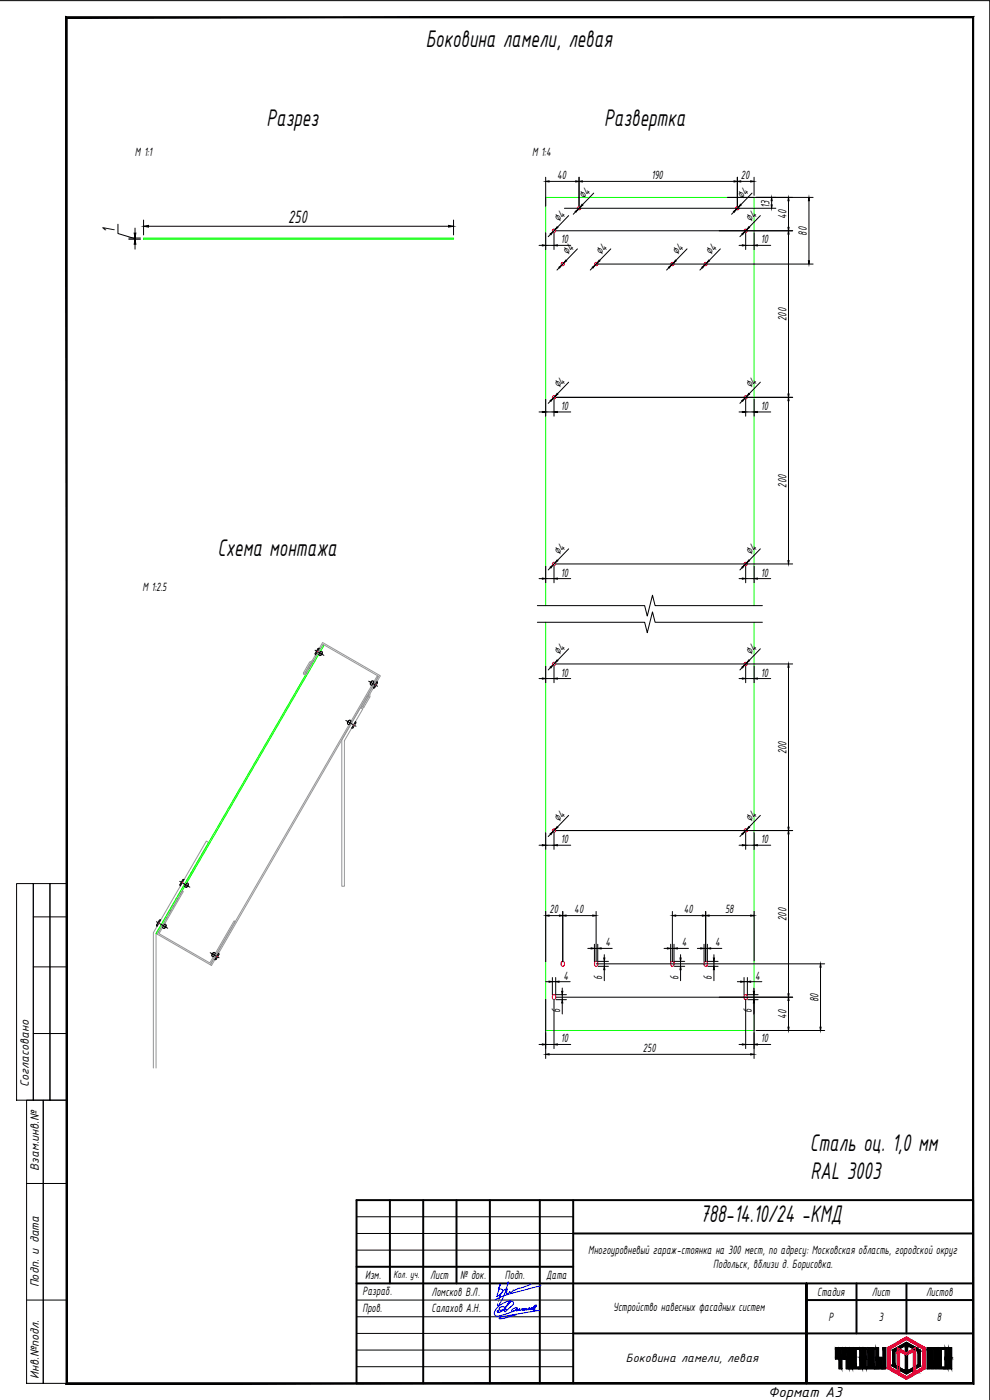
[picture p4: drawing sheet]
<svg xmlns="http://www.w3.org/2000/svg" width="297mm" height="420mm" viewBox="0 0 297 420" stroke-linecap="round" stroke-linejoin="round" font-family="sans-serif">
<!-- layer: 0 -->
<path d="M43.1 71.4h93v.4h-93zM96.9 193.5l.3 .2-50 86.7-.4-.3zM163.7 181.8v-122.6h62.6v122.6M163.7 186.8v122.5h62.6v-122.5" fill="none" stroke="#0f0" stroke-width=".3"/>
<g fill="none" stroke="#000" stroke-width=".3">
<path d="M0 .2h297v420M163.7 53.2v8.7M164.7 54.4h8M173.7 53.2v8.7M174.7 54.4h45.5M178.1 58l-3.3 3.4M218.3 59.2h25.7M221.2 53.2v8.7M222.2 54.4h3M225.6 58l-3.3 3.4M226.3 53.2v5.4M35.4 67.3v2.8l5.1 1.5"/>
<path d="M38.7 71.4h3.4M38.7 71.8h3.4M40.5 71.4v.4v-.4M40.5 68.5v1.5M40.5 73.3v1.5M43.1 66v4.5M44.6 67.9h90M136.1 66v4.5M161.7 73.6h1M163.7 69.9v5M163.7 73.6h2.5M165.2 70.3l-.7 .7"/>
<path d="M166.2 69.9v5M166.6 68.9l-.7 .7M166.9 69.3h70.9M167.2 73.6h4M169.2 78.9l-.7 .7M169.4 62.5h63.4M170.6 64.7l-3.3 3.5M172.7 63.6l-.7 .7M173.2 74.7l-3.3 3.5M174.1 62.1l-.7 .8M178.9 79.2h65.1M179.2 78.9l-.7 .7"/>
<path d="M183.3 74.7l-3.4 3.5M202.1 78.9l-.7 .7M206.1 74.7l-3.3 3.5M212.1 78.9l-.7 .7M216.1 74.7l-3.3 3.5M220.2 63.6l-.7 .7M221.6 62.1l-.7 .8M221.7 73.6h1M222.7 70.3l-.7 .7M223.7 73.6h2.6M223.7 69.9v5M224.1 68.9l-.7 .7"/>
<path d="M226.3 69.9v5M227.2 73.6h4M228.1 64.7l-3.3 3.5M231.5 60.2v1.3M236.6 60.2v8M236.6 70.3v48M242.7 60.2v18.1M167.8 80.3l-.7 .7M177.8 80.3l-.7 .7M200.7 80.3l-.7 .7M210.7 80.3l-.7 .7M163.7 119.9v5"/>
<path d="M166.2 119.9v5M166.6 118.9l-.7 .7M166.9 119.3h70.9M170.6 114.7l-3.3 3.5M223.7 119.9v5M224.1 118.9l-.7 .7M226.3 119.9v5M228.1 114.7l-3.3 3.5M161.7 123.6h1M163.7 123.6h2.5M165.2 120.3l-.7 .8M167.2 123.6h4"/>
<path d="M221.7 123.6h1M222.7 120.3l-.7 .8M223.7 123.6h2.6M227.2 123.6h4M236.6 120.2v48.1M161.7 173.7h1M163.7 169.9v5M163.7 173.7h2.5M165.2 170.3l-.7 .7M166.2 169.9v5M166.6 168.9l-.7 .7M166.9 169.2h70.9"/>
<path d="M167.2 173.7h4M170.6 164.7l-3.3 3.5M221.7 173.7h1M222.7 170.3l-.7 .7M223.7 169.9v5M223.7 173.7h2.6M224.1 168.9l-.7 .7M226.3 169.9v5M227.2 173.7h4M228.1 164.7l-3.3 3.5M161.2 186.8h32.2l.8 3.1 1.6-6.3 .8 3.2h32.1M161.2 181.8h32.2l.8 3.1 1.6-6.3 .8 3.2h32.1"/>
<path d="M163.7 199.9v5M166.2 199.9v5M166.6 198.9l-.7 .7M166.9 199.3h70.9M170.6 194.7l-3.3 3.5M223.7 199.9v5M224.1 198.9l-.7 .7M226.3 199.9v5M228.1 194.7l-3.3 3.5M161.7 203.6h1M163.7 203.6h2.5M165.2 200.3l-.7 .8"/>
<path d="M167.2 203.6h4M221.7 203.6h1M222.7 200.3l-.7 .8M223.7 203.6h2.6M227.2 203.6h4M236.6 200.3v48M161.7 253.7h1M163.7 249.9v5M163.7 253.7h2.5M165.2 250.3l-.7 .8M166.2 249.9v5M166.6 248.9l-.7 .7"/>
<path d="M166.9 249.3h70.9M167.2 253.7h4M170.6 244.7l-3.3 3.5M221.7 253.7h1M222.7 250.3l-.7 .8M223.7 249.9v5M223.7 253.7h2.6M224.1 248.9l-.7 .7M226.3 249.9v5M227.2 253.7h4M228.1 244.7l-3.3 3.5M236.6 250.3v48"/>
<path d="M5 265.2h5v65h-5zM10 265.2h5v65h-5zM10 275.2h10M15 265.2h5v65h-5zM163.7 273.5v15.1M164.7 274.8h3.2M168.8 273.5v15.1M169.8 274.8h8M178.9 273.5v15.1M201.7 273.5v15.1M202.7 274.8h8M211.7 273.5v15.1"/>
<path d="M212.7 274.8h12.5M226.3 273.5v14.9M10 290.2h10M163.7 299.9v17.8M163.7 294.6h1M165.7 293.4v5.2M165.7 294.6h1M166.2 299.9v14.8M166.7 293.4v5.2M166.9 298.5h3M166.9 299.3h70.9M167.7 294.6h3.4"/>
<path d="M168.7 296.5v1M168.7 298.5v1.5M176.4 284.6h1M178.4 283.4v5.2M178.4 284.6h.9M178.9 289.3h68.5M179.3 283.4v5.2M179.5 290h3.1M179.5 288.5h3.1M180.4 284.6h3.3M181.3 286.5v1M181.3 288.5v1.5"/>
<path d="M181.3 291v3.3M199.2 284.6h1M201.2 284.6h1M201.2 283.4v5.2M202.2 283.4v5.2M202.4 290h3M202.4 288.5h3M203.2 284.6h3.4M204.2 286.5v1M204.2 288.5v1.5M204.2 291v3.3M209.2 284.6h1"/>
<path d="M211.2 284.6h1M211.2 283.4v5.2M212.2 283.4v5.2M212.4 290h3.1M212.4 288.5h3.1M213.2 284.6h3.4M214.2 286.5v1M214.2 288.5v1.5M214.2 291v3.3M221.2 294.6h1M223.2 294.6h1M223.2 293.4v5.2"/>
<path d="M223.7 299.9v14.8M224.2 293.4v5.2M224.4 298.5h3.1M225.2 294.6h3.4M226.2 296.5v1M226.2 298.5l.1 19.2M246.2 290.3v18M10 310.2h10M161.7 313.5h1M163.7 313.5h2.5M164.7 316.4h60.5M166.9 300h3"/>
<path d="M167.2 313.5h4M168.7 301v3.3M221.7 313.5h1M223.7 313.5h2.6M224.4 300h3.1M226.9 309.3h20.5M227.2 313.5h4M236.6 300.3v8M8 330.2h5v85h-5zM13 330.2h7v85h-7zM8 355.2h12M8 390.2h12"/>
</g>
<g fill="#000" stroke="#000" stroke-width=".3">
<path d="M163.7 54.4l1-.1v.3zM172.7 54.3l1 .1-1 .2zM173.7 54.4l1-.1v.3zM220.2 54.3l1 .1-1 .2zM221.2 54.4l1-.1v.3zM225.2 54.3l1.1 .1-1.1 .2zM40.3 70h.5l-.3 1.4zM40.5 71.8l.3 1.5h-.5zM43.1 67.9l1.5-.3v.6zM134.6 67.6l1.5 .3-1.5 .3zM162.7 73.5l1 .1-1 .2zM165.1 70.2l.8-.6-.6 .8z"/>
<path d="M167.2 68.1l.2 .2-.8 .6zM166.2 73.6l1-.1v.3zM169.8 78.1l.2 .2-.8 .6zM172.6 63.5l.8-.6-.6 .8zM174.6 61.3l.3 .2-.8 .6zM179.8 78.1l.2 .2-.8 .6zM202.7 78.1l.2 .2-.8 .6zM212.7 78.1l.2 .2-.8 .6zM220.1 63.5l.8-.6-.6 .8zM222.2 61.3l.2 .2-.8 .6zM222.6 70.2l.8-.6-.6 .8zM222.7 73.5l1 .1-1 .2z"/>
<path d="M224.7 68.1l.2 .2-.8 .6zM226.3 73.6l.9-.1v.3zM231.5 59.2l.2 1h-.3zM231.4 61.5h.3l-.2 1zM236.6 69.3l.1 1h-.3zM236.6 59.2l.1 1h-.3zM236.4 68.2h.3l-.1 1.1zM242.7 59.2l.2 1h-.4zM242.5 78.3h.4l-.2 .9zM167.7 80.2l.8-.6-.6 .8zM177.7 80.2l.8-.6-.6 .8zM200.6 80.2l.8-.6-.6 .8z"/>
<path d="M210.6 80.2l.8-.6-.6 .8zM167.2 118.1l.2 .2-.8 .6zM224.7 118.1l.2 .2-.8 .6zM236.4 118.3h.3l-.1 1zM162.7 123.5l1 .1-1 .2zM165.1 120.2l.8-.6-.6 .8zM166.2 123.6l1-.1v.3zM222.6 120.2l.8-.6-.6 .8zM222.7 123.5l1 .1-1 .2zM226.3 123.6l.9-.1v.3zM236.6 119.3l.1 .9h-.3zM162.7 173.5l1 .2-1 .1z"/>
<path d="M165.1 170.2l.8-.6-.6 .9zM167.2 168.1l.2 .2-.8 .6zM166.2 173.7l1-.2v.3zM222.6 170.2l.8-.6-.6 .9zM222.7 173.5l1 .2-1 .1zM224.7 168.1l.2 .2-.8 .6zM226.3 173.7l.9-.2v.3zM236.4 168.3h.3l-.1 .9zM167.2 198.1l.2 .2-.8 .6zM224.7 198.1l.2 .2-.8 .6zM162.7 203.5l1 .1-1 .2zM165.1 200.2l.8-.6-.6 .8z"/>
<path d="M166.2 203.6l1-.1v.3zM222.6 200.2l.8-.6-.6 .8zM222.7 203.5l1 .1-1 .2zM226.3 203.6l.9-.1v.3zM236.6 199.3l.1 1h-.3zM162.7 253.5l1 .2-1 .1zM165.1 250.2l.8-.6-.6 .9zM167.2 248.1l.2 .2-.8 .6zM166.2 253.7l1-.2v.3zM222.6 250.2l.8-.6-.6 .9zM222.7 253.5l1 .2-1 .1zM224.7 248.1l.2 .2-.8 .6z"/>
<path d="M226.3 253.7l.9-.2v.3zM236.4 248.3h.3l-.1 1zM236.6 249.3l.1 1h-.3zM163.7 274.8l1-.2v.4zM167.9 274.6l.9 .2-.9 .2zM168.8 274.8l1-.2v.4zM177.8 274.6l1.1 .2-1.1 .2zM201.7 274.8l1-.2v.4zM210.7 274.6l1 .2-1 .2zM211.7 274.8l1-.2v.4zM225.2 274.6l1.1 .2-1.1 .2zM164.7 294.4l1 .2-1 .2z"/>
<path d="M166.7 294.6l1-.2v.4zM168.5 297.5h.4l-.2 1zM177.4 284.5l1 .1-1 .2zM179.3 284.6l1.1-.1v.3zM181.1 287.5h.4l-.2 1zM181.3 290l.2 1h-.4zM200.2 284.5l1 .1-1 .2zM202.2 284.6l1-.1v.3zM204 287.5h.4l-.2 1zM204.2 290l.2 1h-.4zM210.2 284.5l1 .1-1 .2zM212.2 284.6l1-.1v.3z"/>
<path d="M214 287.5h.4l-.2 1zM214.2 290l.2 1h-.4zM222.2 294.4l1 .2-1 .2zM224.2 294.6l1-.2v.4zM226 297.5h.4l-.2 1zM236.4 298.3h.3l-.1 1zM246.2 289.3l.2 1h-.4zM162.7 313.3l1 .2-1 .1zM163.7 316.4l1-.1v.3zM166.2 313.5l1-.2v.3zM168.7 300l.2 1h-.4zM222.7 313.3l1 .2-1 .1z"/>
<path d="M225.2 316.3l1.1 .1-1.1 .2zM226.2 300l.2 1h-.4zM226.3 313.5l.9-.2v.3zM236.6 299.3l.1 1h-.3zM236.4 308.3h.3l-.1 1zM246 308.3h.4l-.2 1z"/>
<path d="M20.2 415l-.4 .4 272-.4zM19.8 415.4l272-.4 .3 .4zM291.8 5.4v409.6l.3 .4zM291.8 5.4l.3-.4v410.4zM20.2 5.4h271.6l.3-.4zM19.8 5h272.3l-271.9 .4zM19.8 5l.4 410v-409.6zM19.8 5l.4 410-.4 .4z"/>
</g>
<g fill="none" stroke="#f00" stroke-width=".3">
<path d="M165.8 298.8a.5 .5 0 0 1 .6-.3 .5 .5 0 0 1 .3 .5v.5a.5 .5 0 0 1-.5 .5 .5 .5 0 0 1-.5-.5zM168.3 289v.5M168.4 289a.5 .5 0 0 1 .5-.5 .5 .5 0 0 1 .5 .5v.5a.5 .5 0 0 1-.5 .5 .5 .5 0 0 1-.5-.5M178.4 288.7a.5 .5 0 0 1 .6-.2 .5 .5 0 0 1 .4 .5v.5a.51 .51 0 0 1-.5 .5 .51 .51 0 0 1-.5-.5zM201.3 288.7a.5 .5 0 0 1 .6-.2 .5 .5 0 0 1 .3 .5v.5a.51 .51 0 0 1-.5 .5 .51 .51 0 0 1-.5-.5zM211.3 288.7a.5 .5 0 0 1 .6-.2 .5 .5 0 0 1 .3 .5v.5a.5 .5 0 0 1-.5 .5 .5 .5 0 0 1-.5-.5zM223.3 298.8a.5 .5 0 0 1 .6-.3 .5 .5 0 0 1 .3 .5v.5a.5 .5 0 0 1-.5 .5 .5 .5 0 0 1-.5-.5z"/>
<circle cx="166.2" cy="69.2" r=".5"/>
<circle cx="168.9" cy="79.2" r=".5"/>
<circle cx="173.7" cy="62.5" r=".5"/>
<circle cx="178.9" cy="79.2" r=".5"/>
<circle cx="201.8" cy="79.2" r=".5"/>
<circle cx="211.7" cy="79.2" r=".5"/>
<circle cx="221.2" cy="62.5" r=".5"/>
<circle cx="223.7" cy="69.2" r=".5"/>
<circle cx="166.2" cy="119.2" r=".5"/>
<circle cx="223.7" cy="119.2" r=".5"/>
<circle cx="166.2" cy="169.2" r=".5"/>
<circle cx="223.7" cy="169.2" r=".5"/>
<circle cx="166.2" cy="199.3" r=".5"/>
<circle cx="223.7" cy="199.3" r=".5"/>
<circle cx="166.2" cy="249.2" r=".5"/>
<circle cx="223.7" cy="249.2" r=".5"/>
</g>
<g fill="none" stroke="#939598" stroke-width=".3">
<path d="M93.7 198.3l-.7 .3M93.7 198.3l3.1-5.5 17.3 10-3.1 5.5M93.9 198.6l-.7 .5-1.8 3 1.8-3.1 .4 .2-1.8 3.1-.6 .1-.1-.5 1.9-3.3M94 198.6l2.9-5.2 16.7 9.6-3 5.2M108.1 212.4l.7 .4-5.5 9.5v43.7h-.7v-43.9zM108.4 211.9l1.8-3.1 .4 .2-1.8 3.1M108.8 212.1h.1M110.6 208.2l-.1 .9-1.7 3M110.9 209.3l-1.7 3-.6 .2-.2-.6M111 208.3l-.1 .9M113.1 202.9l.4 .2-50 86.7-.4-.3zM54.7 267.4l.3 .1-7.3 12.7 15.2 8.8 7.4-12.6 .3 .1-7.5 13-15.9-9.1z"/>
<path d="M46 320.5v-40.6l15.9-27.5 .7 .4-15.8 27.3v40.4"/>
</g>
<g fill="none" stroke="#000" stroke-width=".3">
<path d="M94.5 195.1l2.7 1.6M95.4 194.7l.4-.1-1.1 1.9-.1-.4zM96.2 195.5l-.5 .9M96.2 195.5h.3l.2 .3-.5 .9M96.7 195.9a.57 .57 0 0 1-.3 .7 .57 .57 0 0 1-.7-.2M103.8 216.2l3 1.8M104.7 216.2l-.4 .3v.5M105.3 216.5l-.2-.3h-.3l-.5 1 .5 .2 .5-.9M106.7 216.6l.1 .2-.8 1.6-.5 .1 1.1-1.9M110.6 204.4l2.7 1.6M111.6 204.4l-.4 .3-.1 .5M111.6 204.4h.4l.1 .3-.6 .9-.4-.3z"/>
<path d="M113.1 204.6l.1 .4-.8 1.4-.4 .1zM46.9 276.6l3.4 2M48.2 276.1l-1.1 1.9-.1-.4M48.2 276.1l-.4 .1-.8 1.4M49.3 277.4l-.5 .9 .2 .3h.3l.5-.9v.5l-.4 .3M49.3 277.4h.4l.1 .3M53.9 264.5l3.1 1.8M54.8 264.1l.4-.2-1.1 2-.1-.5 .8-1.3M56 266.3h-.4l-.1-.4 .7-.9 .3 .4-.5 .9M56.5 265.4l-.1 .5-.4 .3M63.1 285.9l2.6 1.5M64.1 285.9l-.5 .9 .1 .3h.4l.5-.9a.53 .53 0 0 0-.7-.3 .53 .53 0 0 0-.3 .7v.1"/>
<path d="M65.6 286.1l.1 .4-.8 1.4-.4 .1z"/>
</g>
<path d="M95.2 195.6h.1M106.1 217.6h.1M112.6 205.5h.1M47.6 277h.1M54.7 264.9h.1M65 287h.1" fill="none" stroke="#f0f" stroke-width=".3"/>
<g fill="none" stroke="#000" stroke-width=".59">
<path d="M107 360.2h185v55h-185zM117 360.2v25M127 360.2v55M137 360.2v25M147 360.2v55M162 360.2v55M172 370.2h120M172 360.2v55M107 380.2h65M107 385.2h185M242 390.2h50M257 385.2v15"/>
<path d="M272 385.2v15M172 400.2h120M242 415.2v-30v30"/>
</g>
<path d="M107 375.2h65M107 370.2h65M107 365.2h65M107 390.2h65M107 395.2h65M107 405.2h65M107 400.2h65M107 410.2h65" fill="none" stroke="#000" stroke-width=".3"/>
<g fill="#000" stroke="#000" stroke-width=".3">
<path d="M255 410.8h.8zM268.5 410.4h.7v.4zM268.5 404.8l.7-.4v.4zM269.2 404.4h1.4l-.7 .4zM269.9 410.4l.7 .4h-.7zM269.2 404.4l.7 .4zM270.2 411.4h3.5l-1.7 1zM271.6 406.5l.4 .2h-.4zM270.2 403.8l1.8-1 1.7 1zM272 406.7l.3-.2v.2zM273.3 404.4h1.4zM274.7 405.2h1.4z"/>
<path d="M250.7 404.9l.8 2.5v-2.5zM250.7 404.9l.8 2.5h-.8z"/>
<path d="M251.7 404.9l.9 2.5v-2.5zM251.7 404.9l.9 2.5h-.9z"/>
<path d="M251.7 407.9l.9 2.9v-2.9zM251.7 407.9l.9 2.9h-.9z"/>
<path d="M250.7 404.4l3 .5v-.5zM250.7 404.4l3 .5h-3z"/>
<path d="M252.8 404.9l.9 2.5v-2.5zM252.8 404.9l.9 2.5h-.9z"/>
<path d="M250.7 407.4l3 .5v-.5zM250.7 407.4l3 .5h-3z"/>
<path d="M253.9 404.9l.8 2.5v-2.5zM253.9 404.9l.8 2.5h-.8z"/>
<path d="M253.9 407.9l.8 2.9v-2.9zM253.9 407.9l.8 2.9h-.8z"/>
<path d="M253.9 404.4l1.9 .5v-.5zM253.9 404.4l1.9 .5h-1.9z"/>
<path d="M255 404.9l.8 2.5v-2.5zM255 404.9l.8 2.5h-.8z"/>
<path d="M253.9 407.4l1.9 .5v-.5zM253.9 407.4l1.9 .5h-1.9z"/>
<path d="M255 407.9l.8 2.9v-2.9zM255 407.9l.8 2.9h-.8z"/>
<path d="M256.1 404.9l.8 5.4v-5.4zM256.1 404.9l.8 5.4h-.8z"/>
<path d="M256.1 404.4l1.6 .5v-.5zM256.1 404.4l1.6 .5h-1.6z"/>
<path d="M256.1 410.3l1.6 .5v-.5zM256.1 410.3l1.6 .5h-1.6z"/>
<path d="M258 404.9l.8 2.5v-2.5zM258 404.9l.8 2.5h-.8z"/>
<path d="M258 407.9l.8 2.9v-2.9zM258 407.9l.8 2.9h-.8z"/>
<path d="M258 404.4l1.9 .5v-.5zM258 404.4l1.9 .5h-1.9z"/>
<path d="M259.1 404.9l.8 2.5v-2.5zM259.1 404.9l.8 2.5h-.8z"/>
<path d="M258 407.4l1.9 .5v-.5zM258 407.4l1.9 .5h-1.9z"/>
<path d="M259.1 407.9l.8 2.9v-2.9zM259.1 407.9l.8 2.9h-.8z"/>
<path d="M260.4 404.9l.8 5.4v-5.4zM260.4 404.9l.8 5.4h-.8z"/>
<path d="M260.4 404.4l1.9 .5v-.5zM260.4 404.4l1.9 .5h-1.9z"/>
<path d="M261.5 404.9l.8 5.4v-5.4zM261.5 404.9l.8 5.4h-.8z"/>
<path d="M260.1 410.3l2.4 .5v-.5zM260.1 410.3l2.4 .5h-2.4z"/>
<path d="M262.8 404.4l.8 3v-3zM262.8 404.4l.8 3h-.8z"/>
<path d="M262.8 407.9l.8 2.4v-2.4zM262.8 407.9l.8 2.4h-.8z"/>
<path d="M262.8 407.4l1.9 .5v-.5zM262.8 407.4l1.9 .5h-1.9z"/>
<path d="M263.9 407.9l.8 2.4v-2.4zM263.9 407.9l.8 2.4h-.8z"/>
<path d="M262.8 410.3l1.9 .5v-.5zM262.8 410.3l1.9 .5h-1.9z"/>
<path d="M264.9 404.4l.9 6.4v-6.4zM264.9 404.4l.9 6.4h-.9z"/>
<path d="M267.8 405.6l.7 4v-4zM267.8 405.6l.7 4h-.7z"/>
<path d="M267.8 409.6l1.4 .4-.7-.4zM267.8 409.6l1.4 .4h-1.4z"/>
<path d="M268.5 404.8l.7 .4v-.4zM267.8 405.2l.7-.4 .7 .4z"/>
<path d="M267.8 405.2l.7 .4 .7-.4zM267.8 405.2l.7 .4h-.7z"/>
<path d="M267.8 410l1.4 .4v-.4zM267.8 410l1.4 .4h-.7z"/>
<path d="M269.9 411.2h1.4zM269.9 411.2h1.4z"/>
<path d="M269.2 404.4h1.4zM269.2 404.4h1.4z"/>
<path d="M269.9 410.8l1.4 .4-.7-.4zM269.9 410.8l1.4 .4h-1.4z"/>
<path d="M269.9 411.2l1.7 .2-.3-.2zM269.9 411.2l1.7 .2h-1.4z"/>
<path d="M270.2 403.8l.4 .6 1-.6zM269.2 404.4l1-.6 .4 .6z"/>
<path d="M271.6 405.8h.7zM271.6 405.8h.7z"/>
<path d="M271.6 403.8l.7 .6v-.6zM271.6 403.8l.7 .6h-.7z"/>
<path d="M271.6 404.4l.7 1.4v-1.4zM271.6 404.4l.7 1.4h-.7zM271.6 405.8l.4 .2 .3-.2z"/>
<path d="M271.6 406.7l.7 4.5v-4.5zM271.6 406.7l.7 4.5h-.7z"/>
<path d="M271.6 411.2l.7 .2v-.2zM271.6 411.2l.7 .2h-.7z"/>
<path d="M273.3 404.4h1.4zM273.3 404.4h1.4l-.7 .4z"/>
<path d="M272.3 403.8l2.4 .6-1-.6zM272.3 403.8l2.4 .6h-1.4z"/>
<path d="M274 410.4v.8zM272.7 411.2l1.3-.8v.8z"/>
<path d="M272.7 411.2l1 .2 .3-.2zM272.3 411.4l.4-.2 1 .2z"/>
<path d="M274.7 404.4l1.4 .8h-1.4zM274.7 405.2h1.4z"/>
<path d="M274.7 410h1.4zM274.7 410h1.4z"/>
<path d="M274.7 405.2l1.4 .4v-.4zM274.7 405.2l1.4 .4h-.7z"/>
<path d="M275.4 405.6l.7 4v-4zM275.4 405.6l.7 4h-.7z"/>
<path d="M275.4 409.6l.7 .4v-.4zM274.7 410l.7-.4 .7 .4zM274.7 410v.8l1.4-.8z"/>
<path d="M278.2 404.9l.9 5.9v-5.9zM278.2 404.9l.9 5.9h-.9z"/>
<path d="M279.3 404.9l.9 5.9v-5.9zM279.3 404.9l.9 5.9h-.9z"/>
<path d="M278.2 404.4l3.1 .5v-.5zM278.2 404.4l3.1 .5h-3.1z"/>
<path d="M280.4 404.9l.9 5.9v-5.9zM280.4 404.9l.9 5.9h-.9z"/>
<path d="M281.6 404.9l.8 5.4v-5.4zM281.6 404.9l.8 5.4h-.8z"/>
<path d="M281.6 404.4l1.7 .5v-.5zM281.6 404.4l1.7 .5h-1.7z"/>
<path d="M281.6 410.3l1.7 .5v-.5zM281.6 410.3l1.7 .5h-1.7z"/>
<path d="M283.5 404.4l.9 3v-3zM283.5 404.4l.9 3h-.9z"/>
<path d="M283.5 407.9l.9 2.9v-2.9zM283.5 407.9l.9 2.9h-.9z"/>
<path d="M283.5 407.6l2 .1zM283.5 407.6l2 .1z"/>
<path d="M284.7 404.4l.8 3v-3zM284.7 404.4l.8 3h-.8z"/>
<path d="M283.5 407.4l2 .1zM283.5 407.4l2 .1z"/>
<path d="M283.5 407.5h2zM283.5 407.5l1.8 .1z"/>
<path d="M283.5 407.7l2 .2zM283.5 407.7l2 .2z"/>
<path d="M284.7 407.9l.8 2.9v-2.9zM284.7 407.9l.8 2.9h-.8z"/>
</g>
<g fill="#dd0037" stroke="#dd0037" stroke-width=".3">
<path d="M270.6 402l1.4-.8 1.3 .8z"/>
<path d="M270.7 406h2.6l-1.3 .7z"/>
<path d="M270.6 413.2h2.7l-1.3 .8z"/>
<path d="M272 402l5.5 2.4-4.2-2.4zM272 402l5.5 2.4h-1.4z"/>
<path d="M267.8 404.4l4.2-2.4h-1.4zM266.4 404.4l4.2-2.4-2.8 2.4z"/>
<path d="M276.1 404.4h1.4zM276.1 404.4h1.4z"/>
<path d="M266.4 404.4h1.4zM266.4 404.4h1.4z"/>
<path d="M276.1 404.4l1.4 .4v-.4zM276.1 404.4l1.4 .4h-.7z"/>
<path d="M266.4 404.4l.7 .4 .7-.4zM266.4 404.4l.7 .4h-.7z"/>
<path d="M274.7 404.4v1.2zM272.7 405.6l2-1.2v1.2z"/>
<path d="M269.2 404.4l2.1 1.2zM269.2 404.4l2.1 1.2h-2.1z"/>
<path d="M272.7 405.6l.6 .4 .7-.4zM272 406l.7-.4 .6 .4z"/>
<path d="M269.9 405.6l2.1 .4-.7-.4zM269.9 405.6l2.1 .4h-1.3z"/>
<path d="M269.2 405.6l.7 .4v-.4zM269.2 405.6l.7 .4h-.7z"/>
<path d="M276.8 404.8l.7 5.6v-5.6zM276.8 404.8l.7 5.6h-.7z"/>
<path d="M266.4 404.8l.7 5.6v-5.6zM266.4 404.8l.7 5.6h-.7z"/>
<path d="M276.8 410.4l.7 .4v-.4zM276.1 410.8l.7-.4 .7 .4z"/>
<path d="M269.2 406l.7 4.8v-4.8zM269.2 406l.7 4.8h-.7z"/>
<path d="M266.4 410.4l1.4 .4-.7-.4zM266.4 410.4l1.4 .4h-1.4z"/>
<path d="M276.1 410.8v.8l1.4-.8zM274.7 411.6l1.4-.8v.8z"/>
<path d="M274 405.6l.7 6v-6zM274 405.6l.7 6h-.7z"/>
<path d="M269.2 410.8l.7 .8v-.8zM269.2 410.8l.7 .8h-.7z"/>
<path d="M266.4 410.8l2.8 .8-1.4-.8zM266.4 410.8l2.8 .8h-1.4z"/>
<path d="M267.8 411.6l2.1 .4v-.4zM267.8 411.6l2.1 .4h-1.4z"/>
<path d="M274 411.6l1.4 .4 .7-.4zM274 411.6l1.4 .4h-1.4z"/>
<path d="M274 412l-.7 1.2 2.1-1.2zM272 413.2l2-1.2-.7 1.2z"/>
<path d="M268.5 412l3.5 1.2-2.1-1.2zM268.5 412l3.5 1.2h-1.4z"/>
</g>
<g fill="none" stroke="#000" stroke-width=".3">
<path d="M250.7 404.4h3v3.5h-1.1v2.9h-.9v-2.9h-1zM251.5 404.9h.2v2.5h-.2zM252.6 404.9h.2v2.5h-.2zM253.9 404.4h1.9v6.4h-.8v-2.9h-.3v2.9h-.8zM254.7 404.9h.3v2.5h-.3zM256.1 404.4h1.6v.5h-.8v5.4h.8v.5h-1.6zM258 404.4h1.9v6.4h-.8v-2.9h-.3v2.9h-.8zM258.8 404.9h.3v2.5h-.3zM260.4 404.4h1.9v5.9h.2v.5h-2.4v-.5h.3zM261.2 404.9h.3v5.4h-.3zM262.8 404.4h.8v3h1.1v3.4h-1.9zM263.6 407.9h.3v2.4h-.3z"/>
<path d="M264.9 404.4h.9v6.4h-.9zM269.2 410.8l-1.4-.8v-4.8l4.2-2.4 4.1 2.4v4.8l-1.4 .8M269.2 405.2l-.7 .4v4l.7 .4M269.9 411.2l2.1 1.2 2-1.2M269.9 404.8l1.7-1v2M271.6 406.5v4.9l-1.7-1M272.3 406.5v4.9l1.7-1M274 404.8l-1.7-1v2M274.7 405.2l.7 .4v4l-.7 .4M278.2 404.4h3.1v6.4h-.9v-5.9h-.2v5.9h-.9v-5.9h-.2v5.9h-.9zM281.6 404.4h1.7v.5h-.9v5.4h.9v.5h-1.7zM283.5 404.4h.9v3h.3v-3h.8v3.1l-.2 .1 .2 .1v3.1h-.8v-2.9h-.3v2.9h-.9z"/>
</g>
<path d="M266.4 404.4l5.6-3.2 5.5 3.2v6.4l-5.5 3.2-5.6-3.2zM267.1 404.8l4.9-2.8 4.8 2.8v5.6l-2.1 1.2v-7.2l-2.7 1.6-2.8-1.6v7.2l-2.1-1.2zM269.9 405.6l2.1 1.1 2-1.1v6.4l-2 1.2-2.1-1.2z" fill="none" stroke="#dd0037" stroke-width=".3"/>
<path d="M149.5 393.7v-.5l-.3 .3 .2 .3 .8-.1 .6-.4 2.4-2.8v.2l-1.7 2-.2 .9h.4l2.3-2.1 .1-.5-.2-.3-1.2-.3-1.8 .8-1.7 1.3-.9 1.3 .2 1 1.1 .2 2.8-.8 2.4-1.1 .4-.4v-.2h-.4l-1 .4-.3 .6h.7l1-.9-.4 .7 .1 .1 1-.7-.1 .6 .9-.6-.1 .5 .5-.4-.1 .4 .5-.1 .3-.3-.3-.1-.4 .1-.1 .4 .9-.5v.5l.8-.7 .1 .1-.4 .5 .5-.5 .1 .1-.1-.1-.2 .3 .6-.2-.1 .3 .1 .1 .5-.5-.3-.1-.2 .4 1.5-.7 .2-.3-.2-.3-.5 .4-.4 1 .6-.1-.1-.3-.4 .2 .1 .4 1.7 .1-11.1 1.8-1 .6 1.5-.1 3.7-.9M152 392.9l-1.9 .3-.3-.2v-.4l.6-.4h.8l.5 .4-.3 .7" fill="none" stroke="#00f" stroke-width=".3"/>
<g fill="none" stroke="#00f" stroke-width=".3">
<path d="M149.2 388.7l.8-3.2-.1 .2 .2 .1-.6 .8 .4 .2a.73 .73 0 0 1 1 .4 .73 .73 0 0 1-.5 .9l-.8 .7-.7 .3M149.6 390.4v.1M149.8 389.9l-.1 .1M150 389l-.2 .7M150.1 388.8v.1M152.3 385.2l-1.1 3.6a6.7 6.7 0 0 1-1.8 3.1l-.1-.6M152.4 385l.2-.3-.1 .4M152.5 385.2v.1M153.8 388.1l-2.4 .7-2.9 1.3M154.6 387.9l-.7 .1M155.2 387.7l-.6 .2M157.5 387.1l-2.2 .6"/>
<path d="M158 387l-.4 .1M158.4 386.9h-.3M159.5 385.3l-4.9 1.8h-.6l-.9 .8-.1-.3a.56 .56 0 0 1-.4 .6 .56 .56 0 0 1-.6-.2l.1-1.3-1.1 .7-.8 1.3M162.1 385.6l.2 .2-.3 .2-3.5 .8"/>
</g>
<g font-size="7.8">
<text x="127.7" y="14">Боковина ламели, левая</text>
<text x="79.9" y="37.7">Разрез</text>
<text x="181.3" y="37.7">Развертка</text>
<text x="65.2" y="166.9">Схема монтажа</text>
<text x="243" y="345.4">Сталь оц. 1,0 мм</text>
<text x="243.2" y="353.8">RAL 3003</text>
<text x="210.1" y="366.8">788-14.10/24 -КМД</text>
</g>
<g font-size="5.8">
<text x="34.5" y="70" transform="rotate(-90 34.5 70)">1</text>
<text x="86.5" y="67">250</text>
</g>
<text font-size="4.7" x="230.5" y="419.2">Формат А3</text>
<g font-size="3.9">
<text x="40.5" y="46.9">М 1:1</text>
<text x="159.7" y="46.9">М 1:4</text>
<text x="167.2" y="53.8">40</text>
<text x="195.4" y="53.8">190</text>
<text x="222.3" y="53.8">20</text>
<text x="175.2" y="60.1" transform="rotate(-46 175.2 60.1)">∅4</text>
<text x="222.7" y="60.1" transform="rotate(-46 222.7 60.1)">∅4</text>
<text x="230.9" y="62.3" transform="rotate(-90 230.9 62.3)">13</text>
<text x="236" y="65.8" transform="rotate(-90 236 65.8)">40</text>
<text x="167.6" y="66.9" transform="rotate(-46 167.6 66.9)">∅4</text>
<text x="225.2" y="66.9" transform="rotate(-46 225.2 66.9)">∅4</text>
<text x="242.1" y="70.7" transform="rotate(-90 242.1 70.7)">80</text>
<text x="168.3" y="73">10</text>
<text x="170.3" y="76.9" transform="rotate(-46 170.3 76.9)">∅4</text>
<text x="180.3" y="76.9" transform="rotate(-46 180.3 76.9)">∅4</text>
<text x="203.2" y="76.9" transform="rotate(-46 203.2 76.9)">∅4</text>
<text x="213.1" y="76.9" transform="rotate(-46 213.1 76.9)">∅4</text>
<text x="228.3" y="73">10</text>
<text x="236" y="96.3" transform="rotate(-90 236 96.3)">200</text>
<text x="167.6" y="116.9" transform="rotate(-46 167.6 116.9)">∅4</text>
<text x="225.2" y="116.9" transform="rotate(-46 225.2 116.9)">∅4</text>
<text x="168.3" y="123">10</text>
<text x="228.3" y="123">10</text>
<text x="236" y="146.3" transform="rotate(-90 236 146.3)">200</text>
<text x="167.6" y="166.9" transform="rotate(-46 167.6 166.9)">∅4</text>
<text x="225.2" y="166.9" transform="rotate(-46 225.2 166.9)">∅4</text>
<text x="168.3" y="173">10</text>
<text x="228.3" y="173">10</text>
<text x="42.7" y="177.4">М 1:2.5</text>
<text x="167.6" y="196.9" transform="rotate(-46 167.6 196.9)">∅4</text>
<text x="225.2" y="196.9" transform="rotate(-46 225.2 196.9)">∅4</text>
<text x="168.3" y="203">10</text>
<text x="228.3" y="203">10</text>
<text x="236" y="226.3" transform="rotate(-90 236 226.3)">200</text>
<text x="167.6" y="246.9" transform="rotate(-46 167.6 246.9)">∅4</text>
<text x="225.2" y="246.9" transform="rotate(-46 225.2 246.9)">∅4</text>
<text x="168.3" y="253">10</text>
<text x="228.3" y="253">10</text>
<text x="164.9" y="274.2">20</text>
<text x="172.3" y="274.2">40</text>
<text x="205.2" y="274.2">40</text>
<text x="217.5" y="274.2">58</text>
<text x="236" y="276.3" transform="rotate(-90 236 276.3)">200</text>
<text x="181.7" y="284">4</text>
<text x="204.6" y="284">4</text>
<text x="214.6" y="284">4</text>
<text x="180.7" y="294" transform="rotate(-90 180.7 294)">6</text>
<text x="203.6" y="294" transform="rotate(-90 203.6 294)">6</text>
<text x="213.6" y="294" transform="rotate(-90 213.6 294)">6</text>
<text x="169.1" y="294">4</text>
<text x="226.6" y="294">4</text>
<text x="168.1" y="304" transform="rotate(-90 168.1 304)">6</text>
<text x="225.6" y="304" transform="rotate(-90 225.6 304)">6</text>
<text x="236" y="305.8" transform="rotate(-90 236 305.8)">40</text>
<text x="245.6" y="300.7" transform="rotate(-90 245.6 300.7)">80</text>
<text x="168.3" y="312.8">10</text>
<text x="192.9" y="315.8">250</text>
<text x="228.3" y="312.8">10</text>
<text x="8.7" y="326.4" transform="rotate(-90 8.7 326.4)">Согласовано</text>
<text x="11.7" y="351.4" transform="rotate(-90 11.7 351.4)">Взам.инв.№</text>
<text x="176.5" y="376.5">Многоуровневый гараж-стоянка на 300 мест, по адресу: Московская область, городской округ</text>
<text x="109.6" y="383.9">Изм.</text>
<text x="129.1" y="383.9">Лист</text>
<text x="138.1" y="383.9">№ док.</text>
<text x="151.5" y="383.9">Подп.</text>
<text x="163.9" y="383.7">Дата</text>
<text x="214" y="380.6">Подольск, вблизи д. Борисовка.</text>
<text x="11.7" y="386.4" transform="rotate(-90 11.7 386.4)">Подп. и дата</text>
<text x="108.8" y="388.8">Разраб.</text>
<text x="129.5" y="388.8">Ломсков В.Л.</text>
<text x="245.2" y="388.9">Стадия</text>
<text x="261.6" y="388.9">Лист</text>
<text x="277.9" y="388.9">Листов</text>
<text x="108.8" y="393.8">Пров.</text>
<text x="129.5" y="393.8">Салахов А.Н.</text>
<text x="184" y="393.4">Устройство навесных фасадных систем</text>
<text x="248.6" y="396.4">Р</text>
<text x="263.7" y="396.4">3</text>
<text x="281.1" y="396.4">8</text>
<text x="11.7" y="413.9" transform="rotate(-90 11.7 413.9)">Инв.№подл.</text>
<text x="187.8" y="408.9">Боковина ламели, левая</text>
</g>
<text font-size="3.4" x="118" y="383.4">Кол. уч.</text>
</svg>
